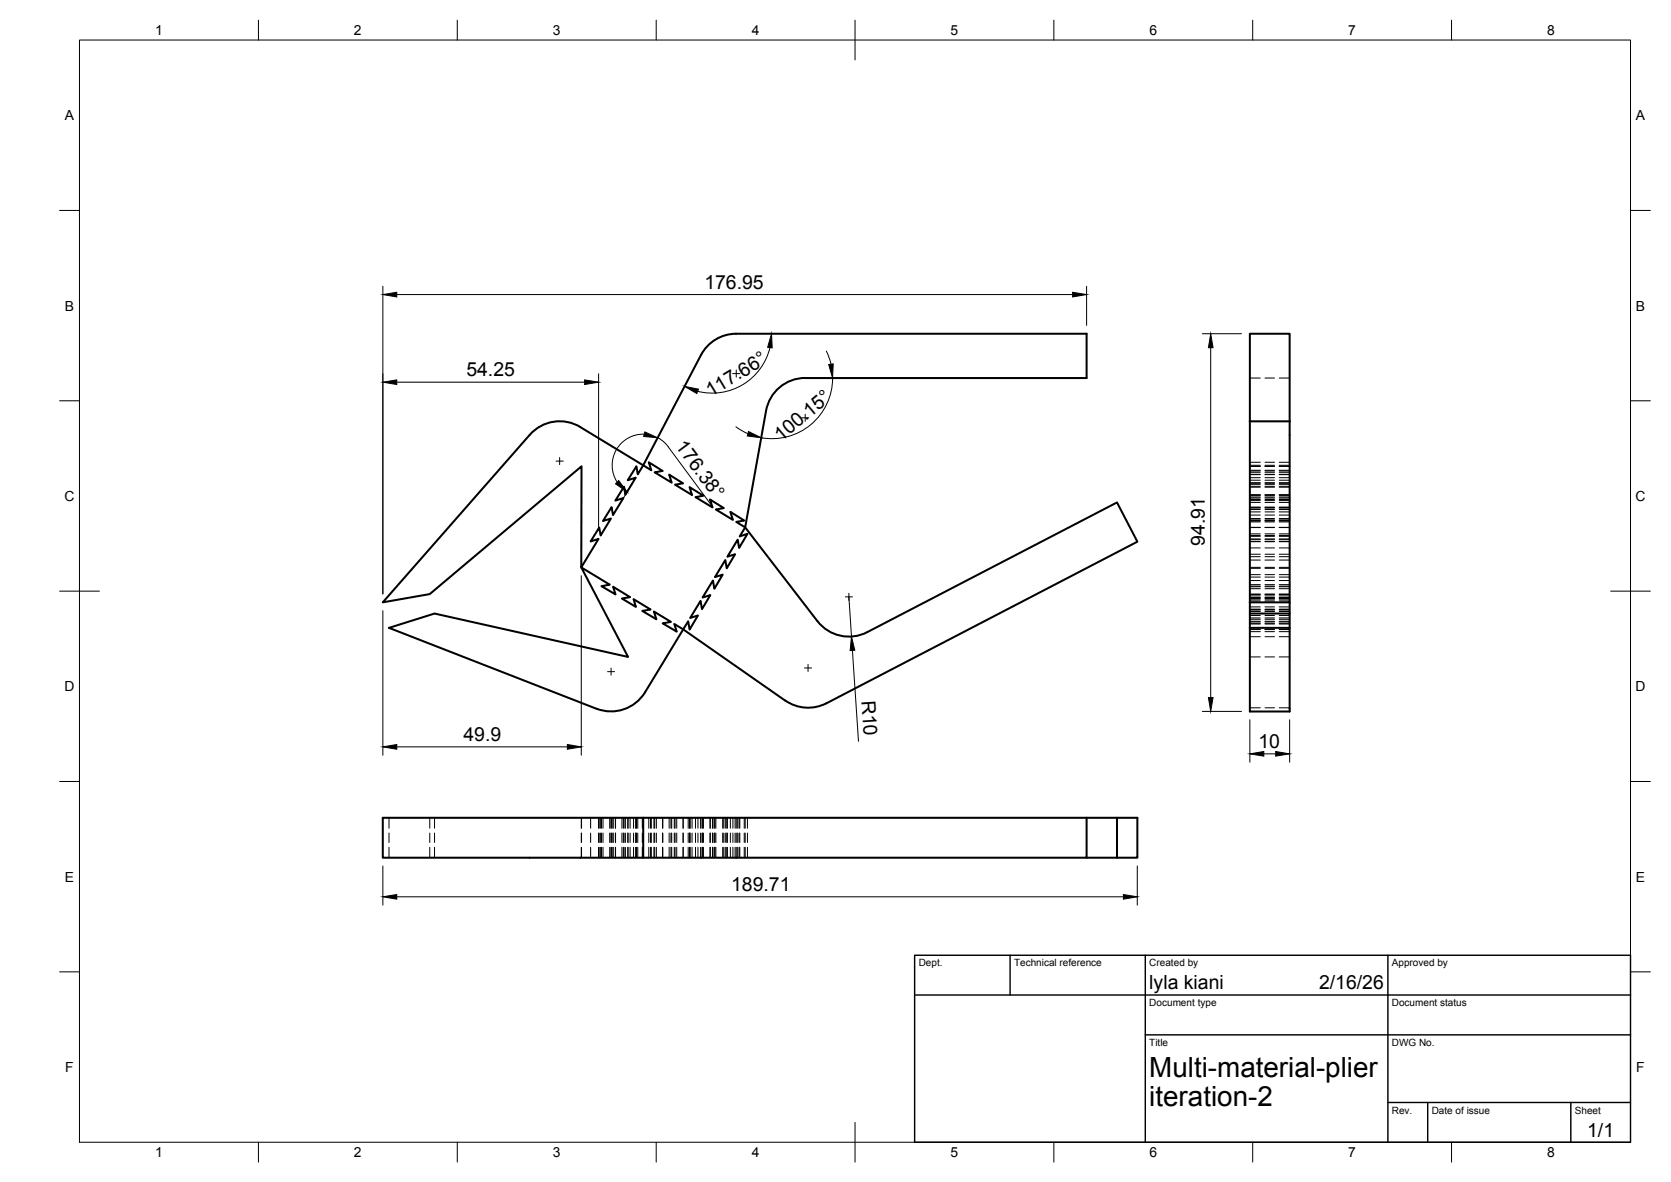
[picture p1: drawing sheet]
<svg xmlns="http://www.w3.org/2000/svg" width="420mm" height="297mm" viewBox="0 0 420 297" stroke-linecap="round" stroke-linejoin="round" font-family="sans-serif">
<!-- layer: Visible -->
<g fill="none" stroke="#000" stroke-width=".51">
<path d="M178 86.8a10 10 0 0 1 7.1-2.9h88.1v11.1h-70.7a10 10 0 0 0-9.9 8.2l-5.2 29.3-2.3-1.3 2-.4-3.5-2.2 .7 2-4.3-2.6 2-.3-3.5-2.2 .7 2-4.3-2.6 2-.3-3.5-2.2 .6 2-4.3-2.6 2-.3-3.4-2.2 .6 2-4.3-2.6 2-.4-3.5-2.1 .7 2-2.1-1.3 14.6-27.7zM134.1 108.4a10 10 0 0 1 11.8-1.1l15.8 9.6-1.3 2.3-.4-2-2.2 3.5 2.1-.7-2.7 4.3-.3-2-2.2 3.5 2-.6-2.6 4.2-.3-1.9-2.2 3.4 2-.6-2.6 4.3-.3-2-2.2 3.5 2-.7-4.3 7.2v-25.4l-38.1 32.1-11.9 2.1zM314.3 105.9v45.5M314.3 105.9v-22h10v22M314.3 105.9h10M324.3 105.9v45.5h-10M314.3 151.4v27.4h10v-21h-10M314.3 154.2h10v3.6M324.3 151.4v2.8M207.8 176.7l78.2-40.6-5.1-9.8-62.8 32.6a10 10 0 0 1-12.6-2.8l-18.1-23.6-1.4 2.3 1.9-.6-2.1 3.5-.3-2.1-2.6 4.3 1.9-.6-2.1 3.5-.3-2.1-2.6 4.3 1.9-.6-2.1 3.5-.3-2-2.6 4.3 1.9-.7-2.1 3.6-.4-2.1-2.6 4.3 2-.6-2.1 3.5-.4-2.1-10.8 17.9a10 10 0 0 1-12.2 4.1M207.8 176.7a10 10 0 0 1-10.3-.6l-25.7-17.9-2.3-1.4 .7 1.9-3.6-2.1 2.1-.3-4.3-2.6 .6 1.9-3.5-2.1 2.1-.3-4.3-2.6 .6 1.9-3.5-2.1 2-.3-4.2-2.6 .6 1.9-3.6-2.1 2.1-.4-7.1-4.3 11.7 22.5-48.6-10.9-11.5 3.6 52.2 20.3M96.2 205.5h65.5v10h-65.5z"/>
<path d="M161.7 205.5h111.5M273.2 205.5h12.8v10h-5.1M273.2 205.5v10h-111.5M280.9 205.5v10h-7.7"/>
</g>
<!-- layer: Hidden -->
<g fill="none" stroke="#000" stroke-width=".25">
<path d="M314.3 95h2.6M318.1 95h2.4M321.6 95h2.7M314.3 116.9h2.6M314.3 119.3h2.6M314.3 118.7h2.6M314.3 118.3h2.6M314.3 116.2h2.6M314.3 118.2h2.6M314.3 119.2h2.6M314.3 117.2h2.6M318.1 116.9h2.4"/>
<path d="M318.1 119.3h2.4M318.1 118.7h2.4M318.1 118.3h2.4M318.1 116.2h2.4M318.1 118.2h2.4M318.1 119.2h2.4M318.1 117.2h2.4M321.6 116.9h2.7M321.6 119.3h2.7M321.6 118.7h2.7M321.6 118.3h2.7M321.6 116.2h2.7"/>
<path d="M321.6 118.2h2.7M321.6 119.2h2.7M321.6 117.2h2.7M314.3 132.5h2.6M314.3 131.2h2.6M314.3 130.8h2.6M314.3 128.6h2.6M314.3 130.6h2.6M314.3 128h2.6M314.3 127.7h2.6M314.3 125.5h2.6M314.3 127.5h2.6"/>
<path d="M314.3 124.9h2.6M314.3 124.6h2.6M314.3 122.4h2.6M314.3 124.4h2.6M314.3 121.8h2.6M314.3 121.5h2.6M314.3 121.3h2.6M314.3 134.8h2.6M314.3 126.3h2.6M314.3 136.1h2.6M314.3 139.3h2.6M314.3 139.9h2.6"/>
<path d="M314.3 135.6h2.6M314.3 137.7h2.6M314.3 134.2h2.6M314.3 120.7h2.6M314.3 120h2.6M314.3 124.3h2.6M314.3 122.3h2.6M314.3 125.8h2.6M314.3 125.2h2.6M314.3 129.4h2.6M314.3 130.9h2.6M314.3 130.3h2.6"/>
<path d="M314.3 134.6h2.6M314.3 132.6h2.6M314.3 135.4h2.6M318.1 132.5h2.4M318.1 131.2h2.4M318.1 130.8h2.4M318.1 128.6h2.4M318.1 130.6h2.4M318.1 128h2.4M318.1 127.7h2.4M318.1 125.5h2.4M318.1 127.5h2.4"/>
<path d="M318.1 124.9h2.4M318.1 124.6h2.4M318.1 122.4h2.4M318.1 124.4h2.4M318.1 121.8h2.4M318.1 121.5h2.4M318.1 121.3h2.4M318.1 134.8h2.4M318.1 126.3h2.4M318.1 136.1h2.4M318.1 139.3h2.4M318.1 139.9h2.4"/>
<path d="M318.1 135.6h2.4M318.1 137.7h2.4M318.1 134.2h2.4M318.1 120.7h2.4M318.1 120h2.4M318.1 124.3h2.4M318.1 122.3h2.4M318.1 125.8h2.4M318.1 125.2h2.4M318.1 129.4h2.4M318.1 130.9h2.4M318.1 130.3h2.4"/>
<path d="M318.1 134.6h2.4M318.1 132.6h2.4M318.1 135.4h2.4M321.6 132.5h2.7M321.6 131.2h2.7M321.6 130.8h2.7M321.6 128.6h2.7M321.6 130.6h2.7M321.6 128h2.7M321.6 127.7h2.7M321.6 125.5h2.7M321.6 127.5h2.7"/>
<path d="M321.6 124.9h2.7M321.6 124.6h2.7M321.6 122.4h2.7M321.6 124.4h2.7M321.6 121.8h2.7M321.6 121.5h2.7M321.6 121.3h2.7M321.6 134.8h2.7M321.6 126.3h2.7M321.6 136.1h2.7M321.6 139.3h2.7M321.6 139.9h2.7"/>
<path d="M321.6 135.6h2.7M321.6 137.7h2.7M321.6 134.2h2.7M321.6 120.7h2.7M321.6 120h2.7M321.6 124.3h2.7M321.6 122.3h2.7M321.6 125.8h2.7M321.6 125.2h2.7M321.6 129.4h2.7M321.6 130.9h2.7M321.6 130.3h2.7"/>
<path d="M321.6 134.6h2.7M321.6 132.6h2.7M321.6 135.4h2.7M314.3 158.2h2.6M314.3 156.1h2.6M314.3 154.7h2.6M314.3 155.3h2.6M314.3 151h2.6M314.3 153.1h2.6M314.3 149.5h2.6M314.3 150.2h2.6M314.3 145.9h2.6"/>
<path d="M314.3 147.9h2.6M314.3 144.4h2.6M314.3 145h2.6M314.3 140.7h2.6M314.3 142.8h2.6M314.3 142.6h2.6M314.3 146.9h2.6M314.3 147.3h2.6M314.3 149.4h2.6M314.3 147.5h2.6M314.3 150.1h2.6M314.3 150.4h2.6"/>
<path d="M314.3 152.5h2.6M314.3 150.6h2.6M314.3 153.2h2.6M314.3 153.5h2.6M314.3 155.6h2.6M314.3 153.7h2.6M314.3 156.3h2.6M314.3 156.6h2.6M314.3 158.7h2.6M314.3 156.8h2.6M314.3 149.3h2.6M318.1 158.2h2.4"/>
<path d="M318.1 156.1h2.4M318.1 154.7h2.4M318.1 155.3h2.4M318.1 151h2.4M318.1 153.1h2.4M318.1 149.5h2.4M318.1 150.2h2.4M318.1 145.9h2.4M318.1 147.9h2.4M318.1 144.4h2.4M318.1 145h2.4M318.1 140.7h2.4"/>
<path d="M318.1 142.8h2.4M318.1 142.6h2.4M318.1 146.9h2.4M318.1 147.3h2.4M318.1 149.4h2.4M318.1 147.5h2.4M318.1 150.1h2.4M318.1 150.4h2.4M318.1 152.5h2.4M318.1 150.6h2.4M318.1 153.2h2.4M318.1 153.5h2.4"/>
<path d="M318.1 155.6h2.4M318.1 153.7h2.4M318.1 156.3h2.4M318.1 156.6h2.4M318.1 158.7h2.4M318.1 156.8h2.4M318.1 149.3h2.4M321.6 158.2h2.7M321.6 156.1h2.7M321.6 154.7h2.7M321.6 155.3h2.7M321.6 151h2.7"/>
<path d="M321.6 153.1h2.7M321.6 149.5h2.7M321.6 150.2h2.7M321.6 145.9h2.7M321.6 147.9h2.7M321.6 144.4h2.7M321.6 145h2.7M321.6 140.7h2.7M321.6 142.8h2.7M321.6 142.6h2.7M321.6 146.9h2.7M321.6 147.3h2.7"/>
<path d="M321.6 149.4h2.7M321.6 147.5h2.7M321.6 150.1h2.7M321.6 150.4h2.7M321.6 152.5h2.7M321.6 150.6h2.7M321.6 153.2h2.7M321.6 153.5h2.7M321.6 155.6h2.7M321.6 153.7h2.7M321.6 156.3h2.7M321.6 156.6h2.7"/>
<path d="M321.6 158.7h2.7M321.6 156.8h2.7M321.6 149.3h2.7M314.3 165.1h2.6M314.3 160h2.6M314.3 177.9h2.6M318.1 165.1h2.4M318.1 160h2.4M318.1 177.9h2.4M321.6 165.1h2.7M321.6 160h2.7M321.6 177.9h2.7"/>
<path d="M97.8 205.5v2.6M97.8 209.3v2.4M97.8 212.9v2.6M108.1 205.5v2.6M108.1 209.3v2.4M108.1 212.9v2.6M109.3 205.5v2.6M109.3 209.3v2.4M109.3 212.9v2.6M146.2 205.5v2.6M146.2 209.3v2.4M146.2 212.9v2.6"/>
<path d="M148.5 205.5v2.6M148.5 209.3v2.4M148.5 212.9v2.6M150.5 205.5v2.6M150.5 209.3v2.4M150.5 212.9v2.6M150.7 205.5v2.6M150.7 209.3v2.4M150.7 212.9v2.6M151 205.5v2.6M151 209.3v2.4M151 212.9v2.6"/>
<path d="M151.2 205.5v2.6M151.2 209.3v2.4M151.2 212.9v2.6M151.6 205.5v2.6M151.6 209.3v2.4M151.6 212.9v2.6M153.3 205.5v2.6M153.3 209.3v2.4M153.3 212.9v2.6M153.6 205.5v2.6M153.6 209.3v2.4M153.6 212.9v2.6"/>
<path d="M153.8 205.5v2.6M153.8 209.3v2.4M153.8 212.9v2.6M154.1 205.5v2.6M154.1 209.3v2.4M154.1 212.9v2.6M154.7 205.5v2.6M154.7 209.3v2.4M154.7 212.9v2.6M154.8 205.5v2.6M154.8 209.3v2.4M154.8 212.9v2.6"/>
<path d="M156.4 205.5v2.6M156.4 209.3v2.4M156.4 212.9v2.6M156.7 205.5v2.6M156.7 209.3v2.4M156.7 212.9v2.6M156.9 205.5v2.6M156.9 209.3v2.4M156.9 212.9v2.6M157.2 205.5v2.6M157.2 209.3v2.4M157.2 212.9v2.6"/>
<path d="M157.8 205.5v2.6M157.8 209.3v2.4M157.8 212.9v2.6M157.9 205.5v2.6M157.9 209.3v2.4M157.9 212.9v2.6M158.4 205.5v2.6M158.4 209.3v2.4M158.4 212.9v2.6M159.3 205.5v2.6M159.3 209.3v2.4M159.3 212.9v2.6"/>
<path d="M159.9 205.5v2.6M159.9 209.3v2.4M159.9 212.9v2.6M160 205.5v2.6M160 209.3v2.4M160 212.9v2.6M160.4 205.5v2.6M160.4 209.3v2.4M160.4 212.9v2.6M161.5 205.5v2.6M161.5 209.3v2.4M161.5 212.9v2.6"/>
<path d="M163.1 205.5v2.6M163.1 209.3v2.4M163.1 212.9v2.6M163.6 205.5v2.6M163.6 209.3v2.4M163.6 212.9v2.6M163.8 205.5v2.6M163.8 209.3v2.4M163.8 212.9v2.6M164.4 205.5v2.6M164.4 209.3v2.4M164.4 212.9v2.6"/>
<path d="M164.6 205.5v2.6M164.6 209.3v2.4M164.6 212.9v2.6M165 205.5v2.6M165 209.3v2.4M165 212.9v2.6M166.6 205.5v2.6M166.6 209.3v2.4M166.6 212.9v2.6M168.3 205.5v2.6M168.3 209.3v2.4M168.3 212.9v2.6"/>
<path d="M168.7 205.5v2.6M168.7 209.3v2.4M168.7 212.9v2.6M168.9 205.5v2.6M168.9 209.3v2.4M168.9 212.9v2.6M169.5 205.5v2.6M169.5 209.3v2.4M169.5 212.9v2.6M169.7 205.5v2.6M169.7 209.3v2.4M169.7 212.9v2.6"/>
<path d="M170.2 205.5v2.6M170.2 209.3v2.4M170.2 212.9v2.6M171.7 205.5v2.6M171.7 209.3v2.4M171.7 212.9v2.6M171.8 205.5v2.6M171.8 209.3v2.4M171.8 212.9v2.6M173 205.5v2.6M173 209.3v2.4M173 212.9v2.6"/>
<path d="M173.4 205.5v2.6M173.4 209.3v2.4M173.4 212.9v2.6M173.5 205.5v2.6M173.5 209.3v2.4M173.5 212.9v2.6M174 205.5v2.6M174 209.3v2.4M174 212.9v2.6M174.9 205.5v2.6M174.9 209.3v2.4M174.9 212.9v2.6"/>
<path d="M175.5 205.5v2.6M175.5 209.3v2.4M175.5 212.9v2.6M176.1 205.5v2.6M176.1 209.3v2.4M176.1 212.9v2.6M176.5 205.5v2.6M176.5 209.3v2.4M176.5 212.9v2.6M176.7 205.5v2.6M176.7 209.3v2.4M176.7 212.9v2.6"/>
<path d="M176.9 205.5v2.6M176.9 209.3v2.4M176.9 212.9v2.6M178.5 205.5v2.6M178.5 209.3v2.4M178.5 212.9v2.6M178.6 205.5v2.6M178.6 209.3v2.4M178.6 212.9v2.6M179.2 205.5v2.6M179.2 209.3v2.4M179.2 212.9v2.6"/>
<path d="M179.3 205.5v2.6M179.3 209.3v2.4M179.3 212.9v2.6M179.6 205.5v2.6M179.6 209.3v2.4M179.6 212.9v2.6M179.8 205.5v2.6M179.8 209.3v2.4M179.8 212.9v2.6M180 205.5v2.6M180 209.3v2.4M180 212.9v2.6"/>
<path d="M181.7 205.5v2.6M181.7 209.3v2.4M181.7 212.9v2.6M182 205.5v2.6M182 209.3v2.4M182 212.9v2.6M182.4 205.5v2.6M182.4 209.3v2.4M182.4 212.9v2.6M182.7 205.5v2.6M182.7 209.3v2.4M182.7 212.9v2.6"/>
<path d="M182.9 205.5v2.6M182.9 209.3v2.4M182.9 212.9v2.6M183.6 205.5v2.6M183.6 209.3v2.4M183.6 212.9v2.6M184.3 205.5v2.6M184.3 209.3v2.4M184.3 212.9v2.6M184.8 205.5v2.6M184.8 209.3v2.4M184.8 212.9v2.6"/>
<path d="M185.1 205.5v2.6M185.1 209.3v2.4M185.1 212.9v2.6M185.5 205.5v2.6M185.5 209.3v2.4M185.5 212.9v2.6M185.8 205.5v2.6M185.8 209.3v2.4M185.8 212.9v2.6M186 205.5v2.6M186 209.3v2.4M186 212.9v2.6"/>
<path d="M187.1 205.5v2.6M187.1 209.3v2.4M187.1 212.9v2.6M187.4 205.5v2.6M187.4 209.3v2.4M187.4 212.9v2.6M187.9 205.5v2.6M187.9 209.3v2.4M187.9 212.9v2.6"/>
</g>
<!-- layer: BORDER -->
<g fill="none" stroke="#000" stroke-width=".25">
<path d="M20 10.1h390v276.9h-390zM65 5.1v5M115 5.1v5M165 5.1v5M215 5.1v10M265 5.1v5M315 5.1v5M365 5.1v5M15 52.9h5M410 52.9h5M15 100.7h5M410 100.7h5"/>
<path d="M15 148.6h10M405 148.6h10M15 196.4h5M410 196.4h5M15 244.2h5M410 244.2h5M65 287v5M115 287v5M165 287v5M215 282.1v9.9M265 287v5M315 287v5"/>
<path d="M365 287v5"/>
</g>
<!-- layer: TITLEBLOCK -->
<path d="M230 240.1h180v46.9h-180zM230 250h180M254 240.1v9.9M288 240.1v46.9M349 240.1v46.9M288 260.1h122M349 277.1h61M359 277.1v9.9M395 277.1v9.9" fill="none" stroke="#000" stroke-width=".36"/>
<!-- layer: Smart Centers -->
<path d="M184.2 93.9h1.8M185.1 93v1.8M139.8 115.9h1.8M140.7 115v1.8M201.6 105h1.7M202.5 104.1v1.8M212.6 150h1.7M213.4 149.1v1.8M152.8 168.8h1.7M153.6 167.9v1.8M202.3 167.9h1.8M203.2 166.9v1.8" fill="none" stroke="#000" stroke-width=".25"/>
<!-- layer: FD_Dimensions -->
<g fill="none" stroke="#000" stroke-width=".25">
<path d="M96.3 71.9v77.4M99.8 74h169.9M273.2 71.9v9.9M99.8 96h47.2M150.5 93.9v39.4M193.6 87.3a14.9 14.9 0 0 1-18.2 11M207.8 88.2l1.2 3.3M209.4 95a15.3 15.3 0 0 1-18 15M302.3 83.9h9.9M304.4 87.4v87.9M162 109.1a7.8 7.8 0 0 0-6.8 12.1M165.4 110l1.4 1 1.2 1.3 11.2 15.2"/>
<path d="M185 107.2l3.1 1.8M159.3 121l-2.7 4.4M96.3 153.5v36.3M146.2 144.7v45.1M213.4 150l.7 10M214.3 163.5l1.6 22.8M302.3 178.8h9.9M99.8 187.7h42.9M314.3 180.9v10.6M317.8 189.4h3M324.3 180.9v10.6M96.3 217.6v9.9"/>
<path d="M286 217.6v9.9M99.8 225.4h182.7"/>
</g>
<g fill="#000" stroke="#000" stroke-width=".25">
<path d="M96.3 74l3.5-.5v1.1zM269.7 73.5l3.5 .5-3.5 .6zM96.3 96l3.5-.5v1.1zM147 95.5l3.5 .5-3.5 .6zM172.1 97.1l3.5 .7-.4 1.1zM194 83.9l.2 3.5-1.2-.1zM208.4 91.6l1.1-.2-.2 3.6zM304.4 83.9l.6 3.5h-1.2zM162.1 108.5l3.3 1.5-3.6-.3zM188.2 108.4l3.2 1.6-3.5-.4zM155.6 120.8l2.1 2.8-2.9-2zM214.1 160l.8 3.4-1.1 .1z"/>
<path d="M303.8 175.3h1.2l-.6 3.5zM96.3 187.7l3.5-.6v1.2zM142.7 187.1l3.5 .6-3.5 .6zM314.3 189.4l3.5-.5v1.1zM320.8 188.9l3.5 .5-3.5 .6zM96.3 225.4l3.5-.6v1.2zM282.5 224.8l3.5 .6-3.5 .6z"/>
</g>
<g font-size="7">
<text x="289" y="270.6">Multi-material-plier</text>
<text x="289" y="278.1">iteration-2</text>
</g>
<g font-size="4.9">
<text x="177.1" y="72.6">176.95</text>
<text x="117.3" y="94.6">54.25</text>
<text x="178.7" y="99.8" transform="rotate(-31 178.7 99.8)">117.66°</text>
<text x="169.7" y="112.1" transform="rotate(54 169.7 112.1)">176.38°</text>
<text x="196.4" y="111.1" transform="rotate(-40 196.4 111.1)">100.15°</text>
<text x="303" y="137.1" transform="rotate(-90 303 137.1)">94.91</text>
<text x="216.6" y="176.1" transform="rotate(86 216.6 176.1)">R10</text>
<text x="116.5" y="186.2">49.9</text>
<text x="316.4" y="188">10</text>
<text x="183.8" y="223.9">189.71</text>
<text x="289" y="248.5">lyla kiani</text>
<text x="331.7" y="248.5">2/16/26</text>
<text x="399.1" y="285.7">1/1</text>
</g>
<g font-size="3.5">
<text x="39" y="8.8">1</text>
<text x="89" y="8.8">2</text>
<text x="139" y="8.8">3</text>
<text x="189" y="8.8">4</text>
<text x="239" y="8.8">5</text>
<text x="289" y="8.8">6</text>
<text x="339" y="8.8">7</text>
<text x="389" y="8.8">8</text>
<text x="16.3" y="30.2">A</text>
<text x="411.3" y="30.2">A</text>
<text x="16.3" y="78">B</text>
<text x="411.3" y="78">B</text>
<text x="16.2" y="125.9">C</text>
<text x="411.2" y="125.9">C</text>
<text x="16.2" y="173.7">D</text>
<text x="411.2" y="173.7">D</text>
<text x="16.3" y="221.6">E</text>
<text x="411.3" y="221.6">E</text>
<text x="16.4" y="269.4">F</text>
<text x="411.4" y="269.4">F</text>
<text x="39" y="290.8">1</text>
<text x="89" y="290.8">2</text>
<text x="139" y="290.8">3</text>
<text x="189" y="290.8">4</text>
<text x="239" y="290.8">5</text>
<text x="289" y="290.8">6</text>
<text x="339" y="290.8">7</text>
<text x="389" y="290.8">8</text>
</g>
<g font-size="2.5">
<text x="231" y="242.9">Dept.</text>
<text x="255" y="242.9">Technical reference</text>
<text x="289" y="242.9">Created by</text>
<text x="350" y="242.9">Approved by</text>
<text x="289" y="252.8">Document type</text>
<text x="350" y="252.8">Document status</text>
<text x="289" y="262.9">Title</text>
<text x="350" y="262.9">DWG No.</text>
<text x="350" y="279.9">Rev.</text>
<text x="360" y="279.9">Date of issue</text>
<text x="396" y="279.9">Sheet</text>
</g>
</svg>
